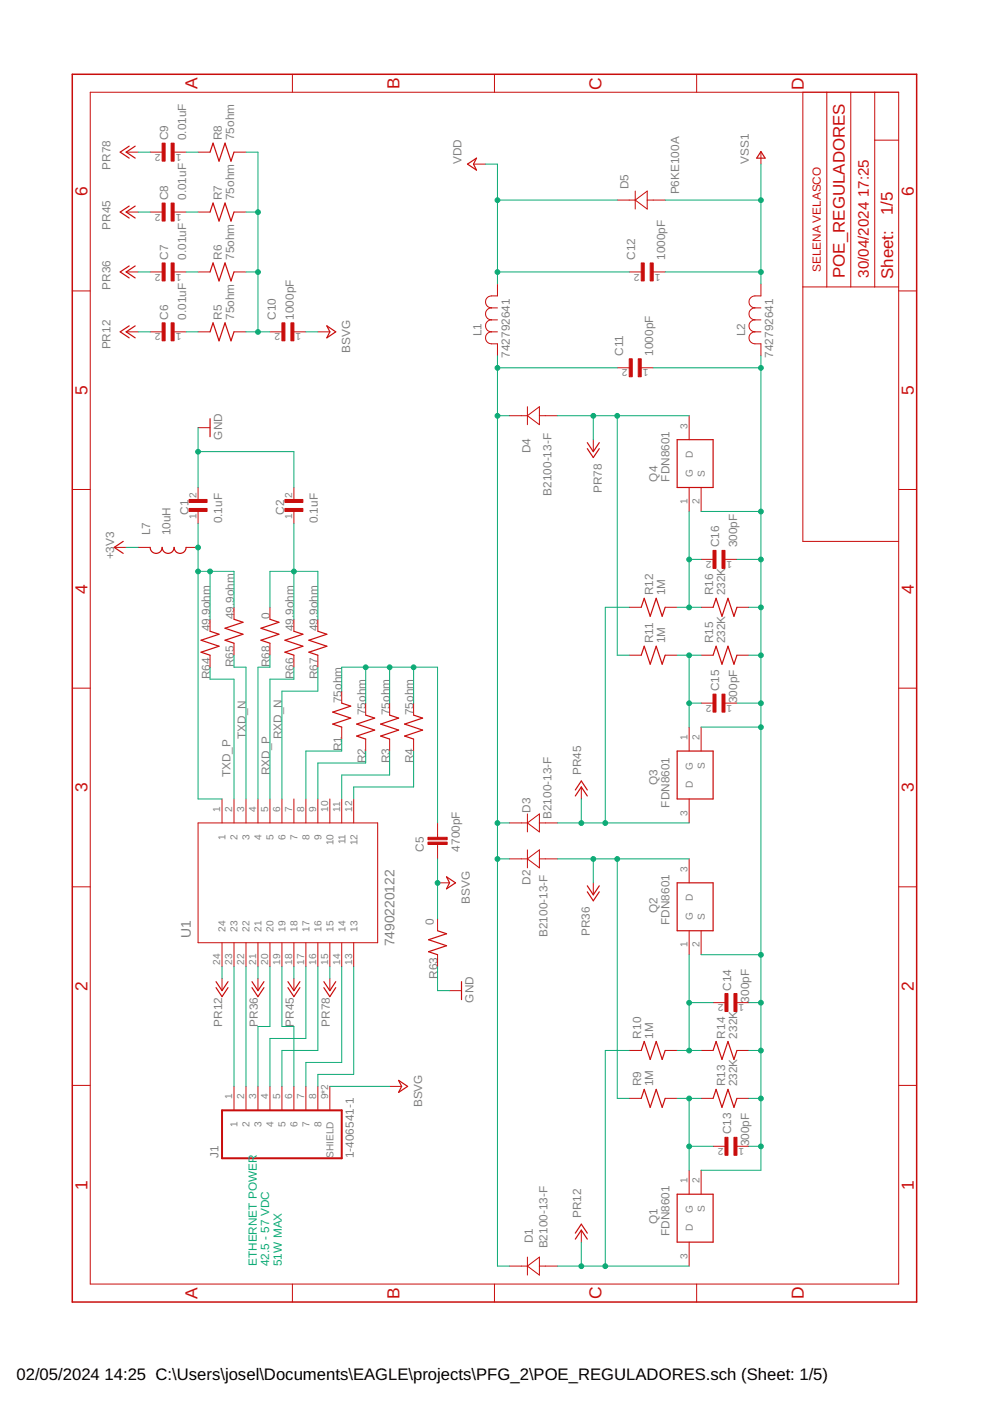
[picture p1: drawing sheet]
<svg xmlns="http://www.w3.org/2000/svg" width="210mm" height="297mm" viewBox="0 0 210 297" stroke-linecap="round" stroke-linejoin="round" font-family="sans-serif">
<path d="M47.1 235.4h25.4v10.2h-25.4z" fill="none" stroke="#c90d0c" stroke-width=".42"/>
<g fill="none" stroke="#c90d0c" stroke-width=".21">
<path d="M19.1 19.6h171.4v252.6h-171.4zM62 15.7v3.9M104.8 15.7v3.9M147.7 15.7v3.9M170.2 19.6v95.2h20.3M175.3 19.6v41.2M180.4 19.6v41.2M185.5 19.6v41.2M26.8 32.3h2.5M31.8 32.3h2.6M36.9 32.3h2.6M42 32.3h2.5"/>
<path d="M49.6 32.3h2.6M100.4 34.8h2.5M161.3 32.3v2.5M185.5 29.7h5M26.8 57.7h2.5M26.8 45h2.5M31.8 57.7h2.6M31.8 45h2.6M36.9 57.7h2.6M36.9 45h2.6M42 57.7h2.5M42 45h2.5"/>
<path d="M49.6 57.7h2.6M49.6 45h2.6M130.9 42.4h3.8M133.4 57.7h2.6M134.7 42.4l2.5-1.9v3.8zM134.7 40.5v3.8M137.2 42.4h3.8M138.5 57.7h2.5M15.3 61.7h3.8M26.8 70.4h2.5M31.8 70.4h2.6M36.9 70.4h2.6"/>
<path d="M42 70.4h2.5M49.6 70.4h2.6M57.2 70.4h2.6M62.3 70.4h2.6M67.4 70.4h2.5M104.2 67.8a1.27 1.27 0 0 0-1.3 1.3 1.27 1.27 0 0 0 1.3 1.3M104.2 70.4a1.27 1.27 0 0 0-1.3 1.2 1.27 1.27 0 0 0 1.3 1.3h1.3v2.5M104.2 65.3a1.27 1.27 0 0 0-1.3 1.2 1.27 1.27 0 0 0 1.3 1.3M104.2 70.4h1.3M104.2 67.8h1.3M104.2 65.3h1.3M105.5 60.2v2.5a2.53 2.53 0 0 0-2.1 .4 1.28 1.28 0 0 0-.4 1.4 1.28 1.28 0 0 0 1.2 .8"/>
<path d="M130.9 78h2.5M136 78h2.5M160.1 67.8a1.27 1.27 0 0 0-1.3 1.3 1.27 1.27 0 0 0 1.3 1.3M160.1 70.4a1.27 1.27 0 0 0-1.3 1.2 1.27 1.27 0 0 0 1.3 1.3h1.2v2.5M160.1 65.3a1.27 1.27 0 0 0-1.3 1.2 1.27 1.27 0 0 0 1.3 1.3M160.1 70.4h1.2M160.1 67.8h1.2M160.1 65.3h1.2M161.3 60.2v2.5a2.42 2.42 0 0 0-2.1 .4 1.26 1.26 0 0 0-.3 1.4 1.26 1.26 0 0 0 1.2 .8M170.2 60.8h20.3M190.5 61.7h3.9M42 90.7h2.5"/>
<path d="M108 88.1h3.8M111.8 88.1l2.6-1.9v3.8zM111.8 86.2v3.8M114.4 88.1h3.8M125.8 93.2v2.6M146.1 88.1v5.1M15.3 103.8h3.8M24.2 116.1h2.6M29.3 116.1h2.5M39.5 116.1h2.5M42 103.4v2.5M42 108.4v2.6"/>
<path d="M62.3 103.4v2.5M62.3 108.4v2.6M146.1 103.4v5M148.7 103.4v5M148.7 118.6h2.5M153.7 118.6h2.6M190.5 103.8h3.9M44.5 131.3v2.5M44.5 138.9v2.6M49.6 128.8v2.5M49.6 136.4v2.5M57.2 128.8v2.5"/>
<path d="M57.2 136.4v2.5M62.3 131.3v2.5M62.3 138.9v2.6M67.4 131.3v2.5M67.4 138.9v2.6M133.4 138.9h2.6M133.4 128.8h2.6M141 138.9h2.6M141 128.8h2.6M148.7 138.9h2.5M148.7 128.8h2.5M156.3 138.9h2.5"/>
<path d="M156.3 128.8h2.5M15.3 145.9h3.8M72.5 146.5v2.6M72.5 154.2v2.5M77.5 149.1v2.5M77.5 156.7v2.5M82.6 149.1v2.5M82.6 156.7v2.5M87.7 149.1v2.5M87.7 156.7v2.5M146.1 154.2v5M148.7 154.2v5"/>
<path d="M148.7 149.1h2.5M153.7 149.1h2.6M190.5 145.9h3.9M42 174.5h38.1v25.4h-38.1zM47.1 169.4v5.1M49.6 169.4v5.1M52.2 169.4v5.1M54.7 169.4v5.1M57.2 169.4v5.1M59.8 169.4v5.1M62.3 169.4v5.1M64.9 169.4v5.1"/>
<path d="M67.4 169.4v5.1M69.9 169.4v5.1M72.5 169.4v5.1M75 169.4v5.1M92.8 174.5v3M92.8 179v3.1M108 174.5h3.8M111.8 174.5l2.6-1.9v3.8zM111.8 172.6v3.8M114.4 174.5h3.8M123.3 166.9v2.5M146.1 169.4v5.1"/>
<path d="M15.3 188h3.8M47.1 199.9v5.1M49.6 199.9v5.1M52.2 199.9v5.1M54.7 199.9v5.1M57.2 199.9v5.1M59.8 199.9v5.1M62.3 199.9v5.1M64.9 199.9v5.1M67.4 199.9v5.1M69.9 199.9v5.1M72.5 199.9v5.1"/>
<path d="M75 199.9v5.1M92.8 194.8v2.5M92.8 187.2h2.5M108 182.1h3.8M111.8 182.1l2.6-1.9v3.8zM111.8 180.2v3.8M114.4 182.1h3.8M125.8 187.2v2.5M146.1 182.1v5.1M146.1 197.3v5.1M148.7 197.3v5.1M190.5 188h3.9"/>
<path d="M47.1 207.5v2.5M54.7 207.5v2.5M62.3 207.5v2.5M69.9 207.5v2.5M92.8 202.4v2.6M95.3 210h2.6M151.2 212.6h2.5M156.3 212.6h2.5M15.3 230.1h3.8M49.6 230.3v5.1M52.2 230.3v5.1M54.7 230.3v5.1"/>
<path d="M57.2 230.3v5.1M59.8 230.3v5.1M62.3 230.3v5.1M64.9 230.3v5.1M67.4 230.3v5.1M69.9 230.3v5.1M82.6 230.3h2.6M133.4 232.9h2.6M133.4 222.7h2.6M141 232.9h2.6M141 222.7h2.6M148.7 232.9h2.5"/>
<path d="M148.7 222.7h2.5M156.3 232.9h2.5M156.3 222.7h2.5M190.5 230.1h3.9M146.1 248.1v5.1M148.7 248.1v5.1M151.2 243h2.5M156.3 243h2.5M62 272.2v3.9M104.8 272.2v3.9M108 268.4h3.8M111.8 268.4l2.6-1.9v3.8z"/>
<path d="M111.8 266.5v3.8M114.4 268.4h3.8M123.3 260.8v2.6M146.1 263.4v5M147.7 272.2v3.9"/>
</g>
<g fill="none" stroke="#c90d0c" stroke-width=".25">
<path d="M27.4 31l-1.9 1.3 1.9 1.2M28.7 31l-1.9 1.3 1.9 1.2M44.5 32.3l.7-1.9 1.2 3.8 1.3-3.8 1.3 3.8 .6-1.9M99.1 34.8l1.9-1.3-.6 1.3 .6 1.3zM161.3 32.1l.9 1.4h-1.8zM27.4 56.4l-1.9 1.3 1.9 1.2M27.4 43.7l-1.9 1.3 1.9 1.2M28.7 56.4l-1.9 1.3 1.9 1.2M28.7 43.7l-1.9 1.3 1.9 1.2M44.5 57.7l.7-1.9 1.2 3.8 1.3-3.8 1.3 3.8 .6-1.9M44.5 45l.7-1.9 1.2 3.8 1.3-3.8 1.3 3.8 .6-1.9M27.4 69.1l-1.9 1.3 1.9 1.2"/>
<path d="M28.7 69.1l-1.9 1.3 1.9 1.2M44.5 70.4l.7-1.9 1.2 3.8 1.3-3.8 1.3 3.8 .6-1.9M69.3 69.1l1.9 1.3-1.9 1.2 .6-1.2zM44.5 88.8v3.8M124.5 93.9l1.3 1.9 1.3-1.9M124.5 95.1l1.3 1.9 1.3-1.9M143.6 93.2h7.6v10.2h-7.6zM26.1 114.8l-1.9 1.3 1.9 1.2M31.8 116.1a1.27 1.27 0 0 0 1.3 1.2 1.27 1.27 0 0 0 1.3-1.2 1.27 1.27 0 0 0 1.2 1.2 1.27 1.27 0 0 0 1.3-1.2 1.27 1.27 0 0 0 1.3 1.2 1.27 1.27 0 0 0 1.3-1.2M44.5 133.8l1.9 .7-3.8 1.2 3.8 1.3-3.8 1.3 1.9 .6M49.6 131.3l1.9 .6-3.8 1.3 3.8 1.3-3.8 1.2 1.9 .7M57.2 131.3l1.9 .6-3.8 1.3 3.8 1.3-3.8 1.2 1.9 .7"/>
<path d="M62.3 133.8l1.9 .7-3.8 1.2 3.8 1.3-3.8 1.3 1.9 .6M67.4 133.8l1.9 .7-3.8 1.2 3.8 1.3-3.8 1.3 1.9 .6M136 138.9l.6-1.9 1.3 3.8 1.2-3.8 1.3 3.8 .6-1.9M136 128.8l.6-1.9 1.3 3.8 1.2-3.8 1.3 3.8 .6-1.9M151.2 138.9l.6-1.9 1.3 3.8 1.2-3.8 1.3 3.8 .7-1.9M151.2 128.8l.6-1.9 1.3 3.8 1.2-3.8 1.3 3.8 .7-1.9M72.5 149.1l1.9 .6-3.9 1.3 3.9 1.3-3.9 1.2 2 .7M77.5 151.6l1.9 .7-3.8 1.2 3.8 1.3-3.8 1.3 1.9 .6M82.6 151.6l1.9 .7-3.8 1.2 3.8 1.3-3.8 1.3 1.9 .6M87.7 151.6l1.9 .7-3.8 1.2 3.8 1.3-3.8 1.3 1.9 .6M143.6 159.2h7.6v10.2h-7.6zM122 168.8l1.3-1.9 1.2 1.9"/>
<path d="M122 167.5l1.3-1.9 1.2 1.9M92.8 197.3l1.9 .7-3.8 1.2 3.8 1.3-3.8 1.3 1.9 .6M94.7 185.9l1.9 1.3-1.9 1.2 .6-1.2zM124.5 187.8l1.3 1.9 1.3-1.9M124.5 189.1l1.3 1.9 1.3-1.9M143.6 187.2h7.6v10.1h-7.6zM45.8 208.1l1.3 1.9 1.2-1.9M45.8 209.4l1.3 1.9 1.2-1.9M53.4 208.1l1.3 1.9 1.3-1.9M53.4 209.4l1.3 1.9 1.3-1.9M61 208.1l1.3 1.9 1.3-1.9M61 209.4l1.3 1.9 1.3-1.9"/>
<path d="M68.7 208.1l1.2 1.9 1.3-1.9M68.7 209.4l1.2 1.9 1.3-1.9M97.9 208.1v3.8M84.5 229.1l1.9 1.2-1.9 1.3 .7-1.3zM136 232.9l.6-1.9 1.3 3.8 1.2-3.8 1.3 3.8 .6-1.9M136 222.7l.6-1.9 1.3 3.8 1.2-3.8 1.3 3.8 .6-1.9M151.2 232.9l.6-1.9 1.3 3.8 1.2-3.8 1.3 3.8 .7-1.9M151.2 222.7l.6-1.9 1.3 3.8 1.2-3.8 1.3 3.8 .7-1.9M143.6 253.2h7.6v10.2h-7.6zM122 262.7l1.3-1.9 1.2 1.9M122 261.5l1.3-2 1.2 2"/>
</g>
<g fill="#c90d0c" stroke="#c90d0c" stroke-width=".21">
<path d="M90.7 177.5h4.1v.5h-4.1z"/>
<path d="M90.7 178.5h4.1v.5h-4.1z"/>
<path d="M61.7 68.5h.6v3.8h-.6z"/>
<path d="M59.8 68.5h.6v3.8h-.6z"/>
<path d="M36.3 68.5h.6v3.8h-.6z"/>
<path d="M34.4 68.5h.6v3.8h-.6z"/>
<path d="M36.3 55.8h.6v3.8h-.6z"/>
<path d="M34.4 55.8h.6v3.8h-.6z"/>
<path d="M36.3 43.1h.6v3.8h-.6z"/>
<path d="M34.4 43.1h.6v3.8h-.6z"/>
<path d="M36.3 30.4h.6v3.8h-.6z"/>
<path d="M34.4 30.4h.6v3.8h-.6z"/>
<path d="M135.3 76.1h.7v3.8h-.7z"/>
<path d="M133.4 76.1h.6v3.8h-.6z"/>
<path d="M137.9 55.8h.6v3.8h-.6z"/>
<path d="M136 55.8h.6v3.8h-.6z"/>
<path d="M155.6 241.1h.7v3.8h-.7z"/>
<path d="M153.7 241.1h.6v3.8h-.6z"/>
<path d="M155.6 210.7h.7v3.8h-.7z"/>
<path d="M153.7 210.7h.6v3.8h-.6z"/>
<path d="M153.1 147.2h.6v3.8h-.6z"/>
<path d="M151.2 147.2h.6v3.8h-.6z"/>
<path d="M153.1 116.7h.6v3.8h-.6z"/>
<path d="M151.2 116.7h.6v3.8h-.6z"/>
<path d="M40.1 107.8h3.8v.6h-3.8z"/>
<path d="M40.1 105.9h3.8v.6h-3.8z"/>
<path d="M60.4 107.8h3.8v.6h-3.8z"/>
<path d="M60.4 105.9h3.8v.6h-3.8z"/>
</g>
<path d="M15.3 15.7h179.1v260.4h-179.1z" fill="none" stroke="#c90d0c" stroke-width=".32"/>
<g fill="none" stroke="#0dab76" stroke-width=".21">
<path d="M29.3 32.3h2.5M39.5 32.3h2.5M52.2 32.3h2.5v38.1M102.9 34.8h2.6v25.4M161.3 34.8v25.4M29.3 57.7h2.5M29.3 45h2.5M39.5 57.7h2.5M39.5 45h2.5M52.2 57.7h2.5M52.2 45h2.5M105.5 57.7h27.9"/>
<path d="M105.5 42.4h25.4M141 57.7h20.3M141 42.4h20.3M29.3 70.4h2.5M39.5 70.4h2.5M52.2 70.4h5M64.9 70.4h2.5M105.5 75.4v193h2.5M105.5 78h25.4M138.5 78h22.8M161.3 75.4v172.7h-12.6M42 95.8h20.3v7.6"/>
<path d="M42 90.7v12.7M105.5 88.1h2.5M118.2 88.1h27.9M125.8 88.1v5.1M130.9 88.1v50.8h2.5M26.8 116.1h2.5M42 111v58.4h5.1M62.3 111v20.3M146.1 108.4v20.4M146.1 118.6h2.6M148.7 108.4h12.6M156.3 118.6h5"/>
<path d="M42 121.1h7.6v7.7M44.5 121.1v10.2M49.6 138.9v2.6h2.6v27.9M57.2 138.9v2.6h-2.5v27.9M57.2 128.8v-7.7h10.2v10.2M133.4 128.8h-5.1v45.7M143.6 138.9h5.1M143.6 128.8h5.1M146.1 138.9v15.3M158.8 138.9h2.5M158.8 128.8h2.5M44.5 141.5v2.5h5.1v25.4"/>
<path d="M62.3 141.5v2.5h-5.1v25.4M67.4 141.5v5h-7.6v22.9M72.5 156.7v2.5h-7.6v10.2M72.5 146.5v-5h20.3v33M77.5 159.2v2.6h-10.1v7.6M77.5 141.5v7.6M82.6 159.2v5.1h-10.1v5.1M82.6 141.5v7.6M87.7 159.2v7.7h-12.7v2.5M87.7 141.5v7.6M146.1 149.1h2.6M148.7 154.2h12.6"/>
<path d="M156.3 149.1h5M105.5 174.5h2.5M118.2 174.5h27.9M123.3 169.4v5.1M92.8 182.1v12.7M105.5 182.1h2.5M118.2 182.1h27.9M125.8 182.1v5.1M130.9 182.1v50.8h2.5M47.1 205v2.5M49.6 205v25.3M52.2 205v25.3"/>
<path d="M54.7 205v2.5M57.2 205v12.6h-2.5v12.7M59.8 205v12.6h2.5v12.7M62.3 205v2.5M64.9 205v15.2h-7.7v10.1M67.4 205v17.7h-7.6v7.6M69.9 205v2.5M72.5 205v20.3h-7.6v5M75 205v22.8h-7.6v2.5M92.8 205v5h2.5M146.1 202.4v20.3M146.1 212.6h5.1"/>
<path d="M148.7 202.4h12.6M158.8 212.6h2.5M69.9 230.3h12.7M133.4 222.7h-5.1v45.7M143.6 222.7h5.1M143.6 232.9h5.1M146.1 232.9v15.2M158.8 222.7h2.5M158.8 232.9h2.5M146.1 243h5.1M158.8 243h2.5M118.2 268.4h27.9"/>
<path d="M123.3 263.4v5"/>
</g>
<g fill="#0dab76" stroke="#0dab76" stroke-width=".21">
<circle cx="42" cy="95.8" r=".51"/>
<circle cx="54.7" cy="70.4" r=".51"/>
<circle cx="54.7" cy="57.7" r=".51"/>
<circle cx="54.7" cy="45" r=".51"/>
<circle cx="87.7" cy="141.5" r=".51"/>
<circle cx="82.6" cy="141.5" r=".51"/>
<circle cx="77.5" cy="141.5" r=".51"/>
<circle cx="146.1" cy="243.1" r=".51"/>
<circle cx="146.1" cy="232.9" r=".51"/>
<circle cx="146.1" cy="212.6" r=".51"/>
<circle cx="146.1" cy="222.7" r=".51"/>
<circle cx="146.1" cy="149.1" r=".51"/>
<circle cx="146.1" cy="138.9" r=".51"/>
<circle cx="146.1" cy="118.6" r=".51"/>
<circle cx="146.1" cy="128.8" r=".51"/>
<circle cx="105.5" cy="182.1" r=".51"/>
<circle cx="105.5" cy="174.5" r=".51"/>
<circle cx="105.5" cy="88.2" r=".51"/>
<circle cx="105.5" cy="78" r=".51"/>
<circle cx="161.3" cy="149.1" r=".51"/>
<circle cx="161.3" cy="118.6" r=".51"/>
<circle cx="161.3" cy="108.5" r=".51"/>
<circle cx="161.3" cy="78" r=".51"/>
<circle cx="161.3" cy="243.1" r=".51"/>
<circle cx="161.3" cy="212.6" r=".51"/>
<circle cx="161.3" cy="202.4" r=".51"/>
<circle cx="161.3" cy="154.2" r=".51"/>
<circle cx="161.3" cy="232.9" r=".51"/>
<circle cx="161.3" cy="222.7" r=".51"/>
<circle cx="161.3" cy="138.9" r=".51"/>
<circle cx="161.3" cy="128.8" r=".51"/>
<circle cx="130.9" cy="182.1" r=".51"/>
<circle cx="125.8" cy="182.1" r=".51"/>
<circle cx="128.3" cy="174.5" r=".51"/>
<circle cx="123.3" cy="174.5" r=".51"/>
<circle cx="125.8" cy="88.2" r=".51"/>
<circle cx="130.9" cy="88.2" r=".51"/>
<circle cx="128.3" cy="268.5" r=".51"/>
<circle cx="123.3" cy="268.5" r=".51"/>
<circle cx="92.8" cy="187.2" r=".51"/>
<circle cx="161.3" cy="57.7" r=".51"/>
<circle cx="161.3" cy="42.4" r=".51"/>
<circle cx="105.5" cy="57.7" r=".51"/>
<circle cx="105.5" cy="42.4" r=".51"/>
<circle cx="44.5" cy="121.2" r=".51"/>
<circle cx="42" cy="116.1" r=".51"/>
<circle cx="42" cy="121.2" r=".51"/>
<circle cx="62.3" cy="121.2" r=".51"/>
</g>
<g font-size="3.7" fill="#c90d0c">
<text x="41.9" y="18.9" transform="rotate(-90 41.9 18.9)">A</text>
<text x="84.7" y="18.9" transform="rotate(-90 84.7 18.9)">B</text>
<text x="127.6" y="19" transform="rotate(-90 127.6 19)">C</text>
<text x="170.4" y="19" transform="rotate(-90 170.4 19)">D</text>
<text x="18.5" y="41.6" transform="rotate(-90 18.5 41.6)">6</text>
<text x="193.7" y="41.6" transform="rotate(-90 193.7 41.6)">6</text>
<text x="18.5" y="83.7" transform="rotate(-90 18.5 83.7)">5</text>
<text x="193.7" y="83.7" transform="rotate(-90 193.7 83.7)">5</text>
<text x="18.5" y="125.9" transform="rotate(-90 18.5 125.9)">4</text>
<text x="193.7" y="125.9" transform="rotate(-90 193.7 125.9)">4</text>
<text x="18.5" y="168" transform="rotate(-90 18.5 168)">3</text>
<text x="193.7" y="168" transform="rotate(-90 193.7 168)">3</text>
<text x="18.5" y="210.1" transform="rotate(-90 18.5 210.1)">2</text>
<text x="193.7" y="210.1" transform="rotate(-90 193.7 210.1)">2</text>
<text x="18.5" y="252.2" transform="rotate(-90 18.5 252.2)">1</text>
<text x="193.7" y="252.2" transform="rotate(-90 193.7 252.2)">1</text>
<text x="41.9" y="275.4" transform="rotate(-90 41.9 275.4)">A</text>
<text x="84.7" y="275.4" transform="rotate(-90 84.7 275.4)">B</text>
<text x="127.6" y="275.5" transform="rotate(-90 127.6 275.5)">C</text>
<text x="170.4" y="275.5" transform="rotate(-90 170.4 275.5)">D</text>
</g>
<g font-size="3.6" fill="#c90d0c">
<text x="189.3" y="45.6" transform="rotate(-90 189.3 45.6)">1/5</text>
<text x="179.1" y="58.9" transform="rotate(-90 179.1 58.9)">POE_REGULADORES</text>
<text x="189.4" y="59.2" transform="rotate(-90 189.4 59.2)">Sheet:</text>
</g>
<g font-size="3.5">
<text x="3.5" y="292.5">02/05/2024</text>
<text x="22.2" y="292.5">14:25 C:\Users\josel\Documents\EAGLE\projects\PFG_2\POE_REGULADORES.sch (Sheet: 1/5)</text>
</g>
<g font-size="3.2" fill="#c90d0c">
<text x="184.2" y="41.9" transform="rotate(-90 184.2 41.9)">17:25</text>
<text x="184.2" y="58.9" transform="rotate(-90 184.2 58.9)">30/04/2024</text>
</g>
<g font-size="2.9" fill="#808080">
<text x="40.5" y="198.9" transform="rotate(-90 40.5 198.9)">U1</text>
<text x="83.7" y="200.7" transform="rotate(-90 83.7 200.7)">7490220122</text>
</g>
<g font-size="2.5" fill="#808080">
<text x="35.6" y="29.7" transform="rotate(-90 35.6 29.7)">C9</text>
<text x="39.5" y="29.7" transform="rotate(-90 39.5 29.7)">0.01uF</text>
<text x="47.1" y="29.7" transform="rotate(-90 47.1 29.7)">R8</text>
<text x="49.6" y="29.7" transform="rotate(-90 49.6 29.7)">75ohm</text>
<text x="23.5" y="36" transform="rotate(-90 23.5 36)">PR78</text>
<text x="97.9" y="34.8" transform="rotate(-90 97.9 34.8)">VDD</text>
<text x="158.8" y="34.8" transform="rotate(-90 158.8 34.8)">VSS1</text>
<text x="133.3" y="40.2" transform="rotate(-90 133.3 40.2)">D5</text>
<text x="144" y="41.2" transform="rotate(-90 144 41.2)">P6KE100A</text>
<text x="35.6" y="42.4" transform="rotate(-90 35.6 42.4)">C8</text>
<text x="39.5" y="42.4" transform="rotate(-90 39.5 42.4)">0.01uF</text>
<text x="47.1" y="42.4" transform="rotate(-90 47.1 42.4)">R7</text>
<text x="49.6" y="42.4" transform="rotate(-90 49.6 42.4)">75ohm</text>
<text x="23.5" y="48.7" transform="rotate(-90 23.5 48.7)">PR45</text>
<text x="35.6" y="55.1" transform="rotate(-90 35.6 55.1)">C7</text>
<text x="39.5" y="55.1" transform="rotate(-90 39.5 55.1)">0.01uF</text>
<text x="47.1" y="55.1" transform="rotate(-90 47.1 55.1)">R6</text>
<text x="49.6" y="55.1" transform="rotate(-90 49.6 55.1)">75ohm</text>
<text x="134.7" y="55.1" transform="rotate(-90 134.7 55.1)">C12</text>
<text x="141" y="55.1" transform="rotate(-90 141 55.1)">1000pF</text>
<text x="23.5" y="61.4" transform="rotate(-90 23.5 61.4)">PR36</text>
<text x="35.6" y="67.8" transform="rotate(-90 35.6 67.8)">C6</text>
<text x="39.5" y="67.8" transform="rotate(-90 39.5 67.8)">0.01uF</text>
<text x="47.1" y="67.8" transform="rotate(-90 47.1 67.8)">R5</text>
<text x="49.6" y="67.8" transform="rotate(-90 49.6 67.8)">75ohm</text>
<text x="58.5" y="67.8" transform="rotate(-90 58.5 67.8)">C10</text>
<text x="62.3" y="67.8" transform="rotate(-90 62.3 67.8)">1000pF</text>
<text x="102.1" y="71.3" transform="rotate(-90 102.1 71.3)">L1</text>
<text x="158" y="71.3" transform="rotate(-90 158 71.3)">L2</text>
<text x="23.5" y="74.1" transform="rotate(-90 23.5 74.1)">PR12</text>
<text x="74.2" y="74.8" transform="rotate(-90 74.2 74.8)">BSVG</text>
<text x="108.1" y="75.9" transform="rotate(-90 108.1 75.9)">742792641</text>
<text x="132.1" y="75.4" transform="rotate(-90 132.1 75.4)">C11</text>
<text x="138.5" y="75.4" transform="rotate(-90 138.5 75.4)">1000pF</text>
<text x="163.9" y="75.9" transform="rotate(-90 163.9 75.9)">742792641</text>
<text x="47.1" y="93.2" transform="rotate(-90 47.1 93.2)">GND</text>
<text x="112.5" y="96.1" transform="rotate(-90 112.5 96.1)">D4</text>
<text x="117" y="105.1" transform="rotate(-90 117 105.1)">B2100-13-F</text>
<text x="127.6" y="104.6" transform="rotate(-90 127.6 104.6)">PR78</text>
<text x="139.4" y="102.1" transform="rotate(-90 139.4 102.1)">Q4</text>
<text x="141.9" y="102.1" transform="rotate(-90 141.9 102.1)">FDN8601</text>
<text x="31.8" y="113.5" transform="rotate(-90 31.8 113.5)">L7</text>
<text x="36.2" y="113.5" transform="rotate(-90 36.2 113.5)">10uH</text>
<text x="40" y="109.1" transform="rotate(-90 40 109.1)">C1</text>
<text x="47.1" y="111" transform="rotate(-90 47.1 111)">0.1uF</text>
<text x="60.3" y="109.1" transform="rotate(-90 60.3 109.1)">C2</text>
<text x="67.4" y="111" transform="rotate(-90 67.4 111)">0.1uF</text>
<text x="24.2" y="118.6" transform="rotate(-90 24.2 118.6)">+3</text>
<text x="24.2" y="115.7" transform="rotate(-90 24.2 115.7)">V3</text>
<text x="152.5" y="116.1" transform="rotate(-90 152.5 116.1)">C16</text>
<text x="156.3" y="116.1" transform="rotate(-90 156.3 116.1)">300pF</text>
<text x="49.6" y="131.3" transform="rotate(-90 49.6 131.3)">49.9ohm</text>
<text x="57.2" y="131.3" transform="rotate(-90 57.2 131.3)">0</text>
<text x="138.5" y="126.2" transform="rotate(-90 138.5 126.2)">R12</text>
<text x="141" y="126.2" transform="rotate(-90 141 126.2)">1M</text>
<text x="151.2" y="126.2" transform="rotate(-90 151.2 126.2)">R16</text>
<text x="153.7" y="126.2" transform="rotate(-90 153.7 126.2)">232K</text>
<text x="44.5" y="133.9" transform="rotate(-90 44.5 133.9)">49.9ohm</text>
<text x="62.3" y="133.9" transform="rotate(-90 62.3 133.9)">49.9ohm</text>
<text x="67.4" y="133.9" transform="rotate(-90 67.4 133.9)">49.9ohm</text>
<text x="138.5" y="136.4" transform="rotate(-90 138.5 136.4)">R11</text>
<text x="141" y="136.4" transform="rotate(-90 141 136.4)">1M</text>
<text x="151.2" y="136.4" transform="rotate(-90 151.2 136.4)">R15</text>
<text x="153.7" y="136.4" transform="rotate(-90 153.7 136.4)">232K</text>
<text x="49.6" y="141.5" transform="rotate(-90 49.6 141.5)">R65</text>
<text x="57.2" y="141.5" transform="rotate(-90 57.2 141.5)">R68</text>
<text x="44.5" y="144" transform="rotate(-90 44.5 144)">R64</text>
<text x="62.3" y="144" transform="rotate(-90 62.3 144)">R66</text>
<text x="67.4" y="144" transform="rotate(-90 67.4 144)">R67</text>
<text x="72.5" y="149.1" transform="rotate(-90 72.5 149.1)">75ohm</text>
<text x="152.5" y="146.5" transform="rotate(-90 152.5 146.5)">C15</text>
<text x="156.3" y="149.1" transform="rotate(-90 156.3 149.1)">300pF</text>
<text x="77.5" y="151.6" transform="rotate(-90 77.5 151.6)">75ohm</text>
<text x="82.6" y="151.6" transform="rotate(-90 82.6 151.6)">75ohm</text>
<text x="87.7" y="151.6" transform="rotate(-90 87.7 151.6)">75ohm</text>
<text x="52.1" y="156.7" transform="rotate(-90 52.1 156.7)">TXD_N</text>
<text x="59.8" y="156.7" transform="rotate(-90 59.8 156.7)">RXD_N</text>
<text x="72.5" y="159.2" transform="rotate(-90 72.5 159.2)">R1</text>
<text x="77.5" y="161.8" transform="rotate(-90 77.5 161.8)">R2</text>
<text x="82.6" y="161.8" transform="rotate(-90 82.6 161.8)">R3</text>
<text x="87.7" y="161.8" transform="rotate(-90 87.7 161.8)">R4</text>
<text x="48.8" y="164.8" transform="rotate(-90 48.8 164.8)">TXD_P</text>
<text x="57.2" y="164.3" transform="rotate(-90 57.2 164.3)">RXD_P</text>
<text x="123.3" y="164.3" transform="rotate(-90 123.3 164.3)">PR45</text>
<text x="139.4" y="166.4" transform="rotate(-90 139.4 166.4)">Q3</text>
<text x="112.5" y="172.3" transform="rotate(-90 112.5 172.3)">D3</text>
<text x="117" y="173.7" transform="rotate(-90 117 173.7)">B2100-13-F</text>
<text x="141.9" y="171.2" transform="rotate(-90 141.9 171.2)">FDN8601</text>
<text x="89.9" y="180.6" transform="rotate(-90 89.9 180.6)">C5</text>
<text x="97.5" y="180.6" transform="rotate(-90 97.5 180.6)">4700pF</text>
<text x="99.6" y="191.6" transform="rotate(-90 99.6 191.6)">BSVG</text>
<text x="112.5" y="187.5" transform="rotate(-90 112.5 187.5)">D2</text>
<text x="92" y="196.2" transform="rotate(-90 92 196.2)">0</text>
<text x="139.4" y="193.5" transform="rotate(-90 139.4 193.5)">Q2</text>
<text x="141.9" y="196.1" transform="rotate(-90 141.9 196.1)">FDN8601</text>
<text x="116.1" y="198.7" transform="rotate(-90 116.1 198.7)">B2100-13-F</text>
<text x="125" y="198.5" transform="rotate(-90 125 198.5)">PR36</text>
<text x="92.8" y="207.5" transform="rotate(-90 92.8 207.5)">R63</text>
<text x="100.4" y="212.6" transform="rotate(-90 100.4 212.6)">GND</text>
<text x="155" y="210" transform="rotate(-90 155 210)">C14</text>
<text x="158.8" y="212.6" transform="rotate(-90 158.8 212.6)">300pF</text>
<text x="47.1" y="217.6" transform="rotate(-90 47.1 217.6)">PR12</text>
<text x="54.7" y="217.6" transform="rotate(-90 54.7 217.6)">PR36</text>
<text x="62.3" y="217.6" transform="rotate(-90 62.3 217.6)">PR45</text>
<text x="69.9" y="217.6" transform="rotate(-90 69.9 217.6)">PR78</text>
<text x="135.9" y="220.2" transform="rotate(-90 135.9 220.2)">R10</text>
<text x="138.5" y="220.2" transform="rotate(-90 138.5 220.2)">1M</text>
<text x="153.7" y="220.2" transform="rotate(-90 153.7 220.2)">R14</text>
<text x="156.3" y="220.2" transform="rotate(-90 156.3 220.2)">232K</text>
<text x="135.9" y="230.3" transform="rotate(-90 135.9 230.3)">R9</text>
<text x="138.5" y="230.4" transform="rotate(-90 138.5 230.4)">1M</text>
<text x="153.7" y="230.3" transform="rotate(-90 153.7 230.3)">R13</text>
<text x="156.3" y="230.4" transform="rotate(-90 156.3 230.4)">232K</text>
<text x="89.5" y="234.8" transform="rotate(-90 89.5 234.8)">BSVG</text>
<text x="46.3" y="245.6" transform="rotate(-90 46.3 245.6)">J1</text>
<text x="75" y="245.6" transform="rotate(-90 75 245.6)">1-406541-1</text>
<text x="155" y="240.5" transform="rotate(-90 155 240.5)">C13</text>
<text x="158.8" y="243" transform="rotate(-90 158.8 243)">300pF</text>
<text x="112.9" y="263.6" transform="rotate(-90 112.9 263.6)">D1</text>
<text x="123.3" y="258.3" transform="rotate(-90 123.3 258.3)">PR12</text>
<text x="139.4" y="259.5" transform="rotate(-90 139.4 259.5)">Q1</text>
<text x="141.9" y="262.1" transform="rotate(-90 141.9 262.1)">FDN8601</text>
<text x="116.1" y="264.7" transform="rotate(-90 116.1 264.7)">B2100-13-F</text>
</g>
<text font-size="2.5" fill="#c90d0c" x="174" y="57.7" transform="rotate(-90 174 57.7)">SELENA VELASCO</text>
<g font-size="2.5" fill="#0dab76">
<text x="54.4" y="268.4" transform="rotate(-90 54.4 268.4)">ETHERNET POWER</text>
<text x="57.1" y="268.4" transform="rotate(-90 57.1 268.4)">42.5 - 57 VDC</text>
<text x="59.8" y="268.4" transform="rotate(-90 59.8 268.4)">51W MAX</text>
</g>
<g font-size="2.1" fill="#808080">
<text x="34" y="32.6" transform="rotate(-180 34 32.6)">2</text>
<text x="38.5" y="32.6" transform="rotate(-180 38.5 32.6)">1</text>
<text x="34" y="45.3" transform="rotate(-180 34 45.3)">2</text>
<text x="38.5" y="45.3" transform="rotate(-180 38.5 45.3)">1</text>
<text x="34" y="58" transform="rotate(-180 34 58)">2</text>
<text x="38.5" y="58" transform="rotate(-180 38.5 58)">1</text>
<text x="135.6" y="58" transform="rotate(-180 135.6 58)">2</text>
<text x="140" y="58" transform="rotate(-180 140 58)">1</text>
<text x="34" y="70.7" transform="rotate(-180 34 70.7)">2</text>
<text x="38.5" y="70.7" transform="rotate(-180 38.5 70.7)">1</text>
<text x="59.4" y="70.7" transform="rotate(-180 59.4 70.7)">2</text>
<text x="63.8" y="70.7" transform="rotate(-180 63.8 70.7)">1</text>
<text x="133.1" y="78.3" transform="rotate(-180 133.1 78.3)">2</text>
<text x="137.5" y="78.3" transform="rotate(-180 137.5 78.3)">1</text>
<text x="145.7" y="90.9" transform="rotate(-90 145.7 90.9)">3</text>
<text x="146.9" y="101" transform="rotate(-90 146.9 101)">G</text>
<text x="146.9" y="97.1" transform="rotate(-90 146.9 97.1)">D</text>
<text x="149.4" y="101" transform="rotate(-90 149.4 101)">S</text>
<text x="41.6" y="105.6" transform="rotate(-90 41.6 105.6)">2</text>
<text x="62" y="105.6" transform="rotate(-90 62 105.6)">2</text>
<text x="145.7" y="106.9" transform="rotate(-90 145.7 106.9)">1</text>
<text x="148.3" y="106.9" transform="rotate(-90 148.3 106.9)">2</text>
<text x="41.6" y="110" transform="rotate(-90 41.6 110)">1</text>
<text x="62" y="110" transform="rotate(-90 62 110)">1</text>
<text x="150.8" y="119" transform="rotate(-180 150.8 119)">2</text>
<text x="155.3" y="119" transform="rotate(-180 155.3 119)">1</text>
<text x="150.8" y="149.4" transform="rotate(-180 150.8 149.4)">2</text>
<text x="155.3" y="149.4" transform="rotate(-180 155.3 149.4)">1</text>
<text x="145.7" y="156.9" transform="rotate(-90 145.7 156.9)">1</text>
<text x="148.3" y="156.9" transform="rotate(-90 148.3 156.9)">2</text>
<text x="146.9" y="163.2" transform="rotate(-90 146.9 163.2)">G</text>
<text x="146.9" y="167.1" transform="rotate(-90 146.9 167.1)">D</text>
<text x="149.4" y="163" transform="rotate(-90 149.4 163)">S</text>
<text x="46.7" y="172.1" transform="rotate(-90 46.7 172.1)">1</text>
<text x="49.3" y="172.1" transform="rotate(-90 49.3 172.1)">2</text>
<text x="51.8" y="172.1" transform="rotate(-90 51.8 172.1)">3</text>
<text x="54.3" y="172.1" transform="rotate(-90 54.3 172.1)">4</text>
<text x="56.9" y="172.1" transform="rotate(-90 56.9 172.1)">5</text>
<text x="59.4" y="172.1" transform="rotate(-90 59.4 172.1)">6</text>
<text x="62" y="172.1" transform="rotate(-90 62 172.1)">7</text>
<text x="64.5" y="172.1" transform="rotate(-90 64.5 172.1)">8</text>
<text x="67" y="172.1" transform="rotate(-90 67 172.1)">9</text>
<text x="69.6" y="172.1" transform="rotate(-90 69.6 172.1)">10</text>
<text x="72.1" y="172.1" transform="rotate(-90 72.1 172.1)">11</text>
<text x="74.6" y="172.1" transform="rotate(-90 74.6 172.1)">12</text>
<text x="145.7" y="172.9" transform="rotate(-90 145.7 172.9)">3</text>
<text x="47.8" y="178" transform="rotate(-90 47.8 178)">1</text>
<text x="50.4" y="178" transform="rotate(-90 50.4 178)">2</text>
<text x="52.9" y="178" transform="rotate(-90 52.9 178)">3</text>
<text x="55.4" y="178" transform="rotate(-90 55.4 178)">4</text>
<text x="58" y="178" transform="rotate(-90 58 178)">5</text>
<text x="60.5" y="178" transform="rotate(-90 60.5 178)">6</text>
<text x="63.1" y="178" transform="rotate(-90 63.1 178)">7</text>
<text x="65.6" y="178" transform="rotate(-90 65.6 178)">8</text>
<text x="68.1" y="178" transform="rotate(-90 68.1 178)">9</text>
<text x="70.7" y="179.2" transform="rotate(-90 70.7 179.2)">10</text>
<text x="73.2" y="179" transform="rotate(-90 73.2 179)">11</text>
<text x="75.8" y="179.2" transform="rotate(-90 75.8 179.2)">12</text>
<text x="145.7" y="184.8" transform="rotate(-90 145.7 184.8)">3</text>
<text x="146.9" y="191.1" transform="rotate(-90 146.9 191.1)">D</text>
<text x="47.8" y="197.5" transform="rotate(-90 47.8 197.5)">24</text>
<text x="50.4" y="197.5" transform="rotate(-90 50.4 197.5)">23</text>
<text x="52.9" y="197.5" transform="rotate(-90 52.9 197.5)">22</text>
<text x="55.5" y="197.5" transform="rotate(-90 55.5 197.5)">21</text>
<text x="58" y="197.5" transform="rotate(-90 58 197.5)">20</text>
<text x="60.5" y="197.5" transform="rotate(-90 60.5 197.5)">19</text>
<text x="63.1" y="197.5" transform="rotate(-90 63.1 197.5)">18</text>
<text x="65.6" y="197.5" transform="rotate(-90 65.6 197.5)">17</text>
<text x="68.1" y="197.5" transform="rotate(-90 68.1 197.5)">16</text>
<text x="70.7" y="197.5" transform="rotate(-90 70.7 197.5)">15</text>
<text x="73.2" y="197.5" transform="rotate(-90 73.2 197.5)">14</text>
<text x="75.8" y="197.5" transform="rotate(-90 75.8 197.5)">13</text>
<text x="146.9" y="195" transform="rotate(-90 146.9 195)">G</text>
<text x="149.4" y="195" transform="rotate(-90 149.4 195)">S</text>
<text x="145.7" y="200.9" transform="rotate(-90 145.7 200.9)">1</text>
<text x="148.3" y="200.9" transform="rotate(-90 148.3 200.9)">2</text>
<text x="46.7" y="204.6" transform="rotate(-90 46.7 204.6)">24</text>
<text x="49.3" y="204.6" transform="rotate(-90 49.3 204.6)">23</text>
<text x="51.8" y="204.6" transform="rotate(-90 51.8 204.6)">22</text>
<text x="54.3" y="204.6" transform="rotate(-90 54.3 204.6)">21</text>
<text x="56.9" y="204.6" transform="rotate(-90 56.9 204.6)">20</text>
<text x="59.4" y="204.6" transform="rotate(-90 59.4 204.6)">19</text>
<text x="62" y="204.6" transform="rotate(-90 62 204.6)">18</text>
<text x="64.5" y="204.6" transform="rotate(-90 64.5 204.6)">17</text>
<text x="67" y="204.6" transform="rotate(-90 67 204.6)">16</text>
<text x="69.6" y="204.6" transform="rotate(-90 69.6 204.6)">15</text>
<text x="72.1" y="204.6" transform="rotate(-90 72.1 204.6)">14</text>
<text x="74.6" y="204.6" transform="rotate(-90 74.6 204.6)">13</text>
<text x="153.4" y="212.9" transform="rotate(-180 153.4 212.9)">2</text>
<text x="157.8" y="212.9" transform="rotate(-180 157.8 212.9)">1</text>
<text x="49.3" y="233.1" transform="rotate(-90 49.3 233.1)">1</text>
<text x="51.8" y="233.1" transform="rotate(-90 51.8 233.1)">2</text>
<text x="54.3" y="233.1" transform="rotate(-90 54.3 233.1)">3</text>
<text x="56.9" y="233.1" transform="rotate(-90 56.9 233.1)">4</text>
<text x="59.4" y="233.1" transform="rotate(-90 59.4 233.1)">5</text>
<text x="62" y="233.1" transform="rotate(-90 62 233.1)">6</text>
<text x="64.5" y="233.1" transform="rotate(-90 64.5 233.1)">7</text>
<text x="67" y="233.1" transform="rotate(-90 67 233.1)">8</text>
<text x="69.6" y="233.1" transform="rotate(-90 69.6 233.1)">9*2</text>
<text x="50.4" y="238.9" transform="rotate(-90 50.4 238.9)">1</text>
<text x="52.9" y="238.9" transform="rotate(-90 52.9 238.9)">2</text>
<text x="55.5" y="238.9" transform="rotate(-90 55.5 238.9)">3</text>
<text x="58" y="238.9" transform="rotate(-90 58 238.9)">4</text>
<text x="60.5" y="238.9" transform="rotate(-90 60.5 238.9)">5</text>
<text x="63.1" y="238.9" transform="rotate(-90 63.1 238.9)">6</text>
<text x="65.6" y="238.9" transform="rotate(-90 65.6 238.9)">7</text>
<text x="68.1" y="238.9" transform="rotate(-90 68.1 238.9)">8</text>
<text x="70.7" y="245.5" transform="rotate(-90 70.7 245.5)">SHIELD</text>
<text x="153.4" y="243.4" transform="rotate(-180 153.4 243.4)">2</text>
<text x="157.8" y="243.4" transform="rotate(-180 157.8 243.4)">1</text>
<text x="145.7" y="250.9" transform="rotate(-90 145.7 250.9)">1</text>
<text x="148.3" y="250.9" transform="rotate(-90 148.3 250.9)">2</text>
<text x="146.9" y="257.2" transform="rotate(-90 146.9 257.2)">G</text>
<text x="149.4" y="257" transform="rotate(-90 149.4 257)">S</text>
<text x="146.9" y="261" transform="rotate(-90 146.9 261)">D</text>
<text x="145.7" y="266.9" transform="rotate(-90 145.7 266.9)">3</text>
</g>
</svg>
